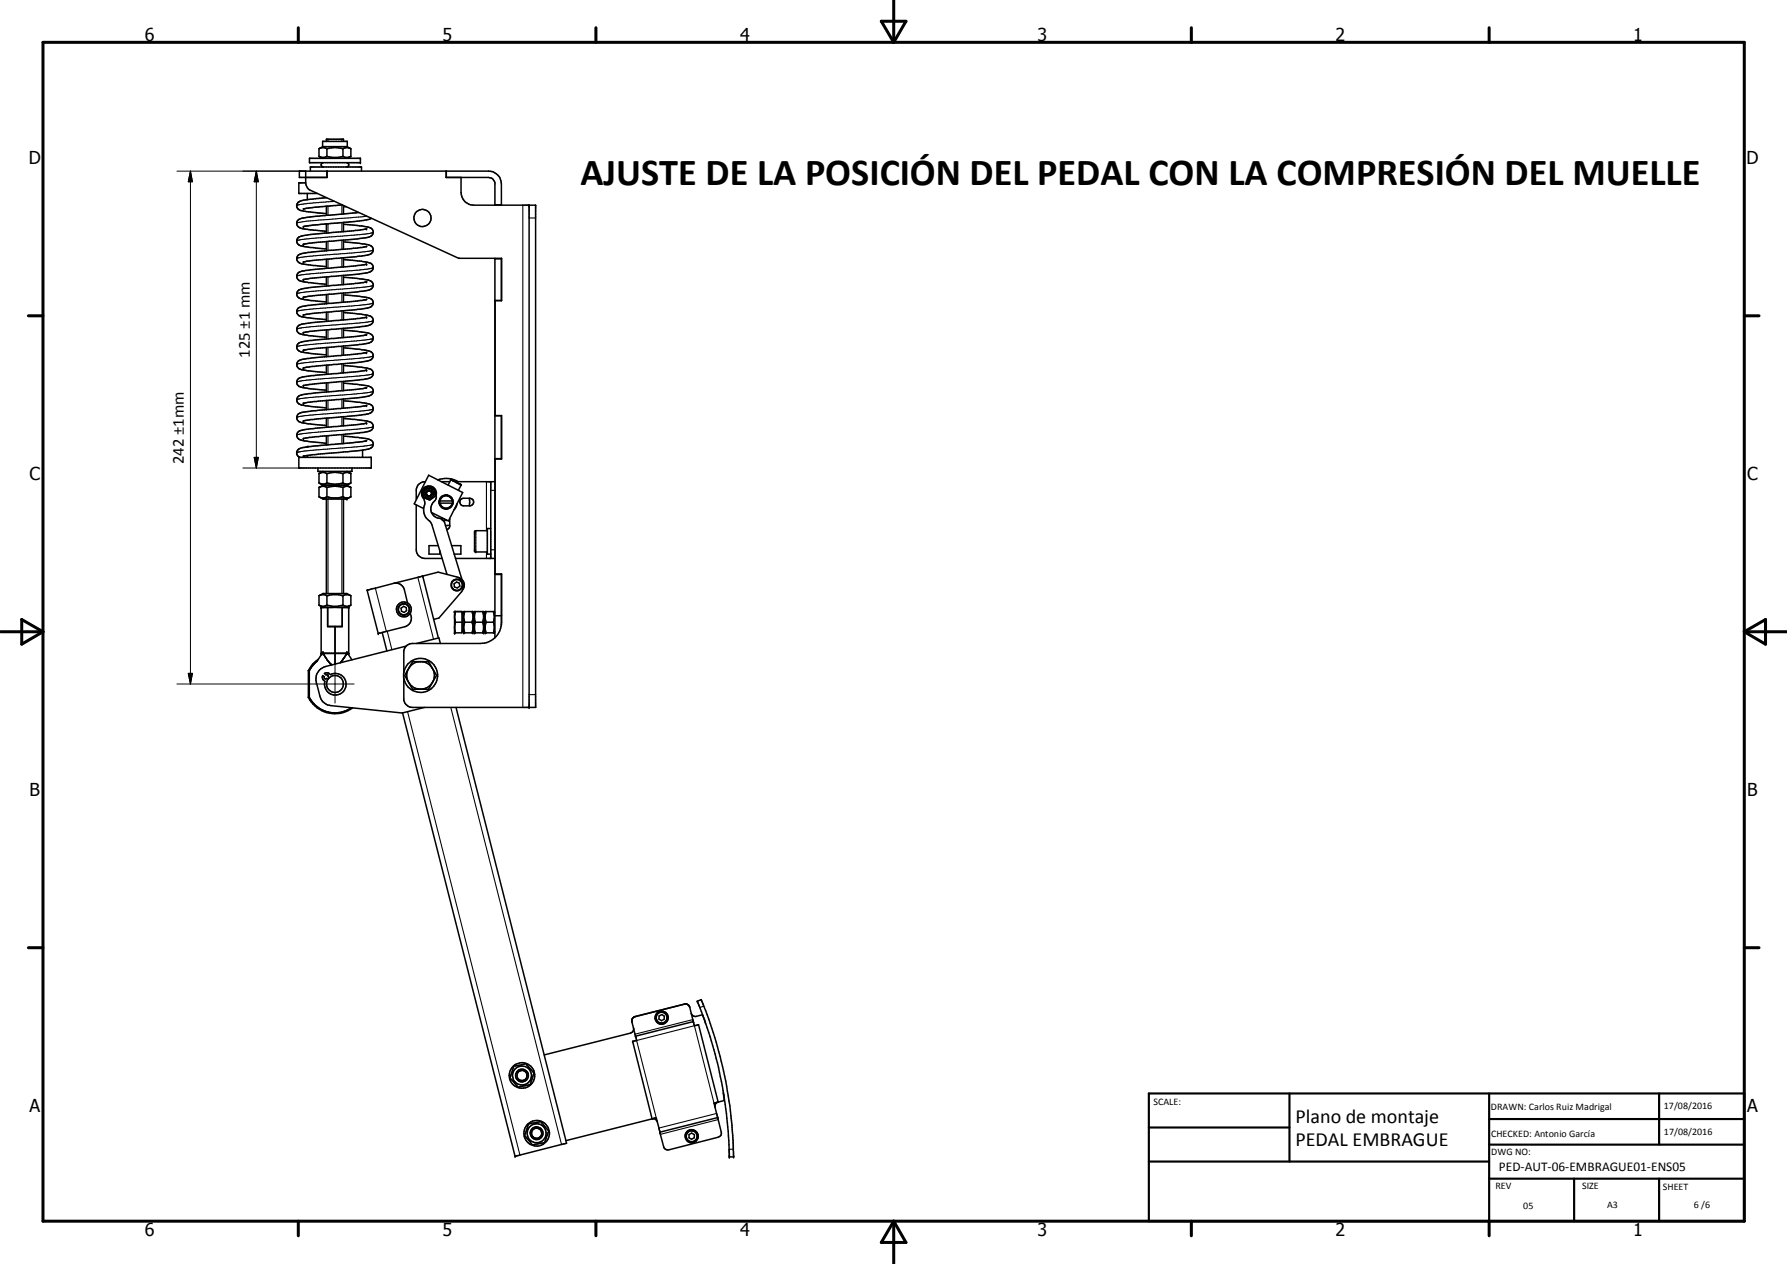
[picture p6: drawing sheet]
<svg xmlns="http://www.w3.org/2000/svg" width="420mm" height="297mm" viewBox="0 0 420 297" stroke-linecap="round" stroke-linejoin="round" font-family="sans-serif">
<g fill="none" stroke="#000" stroke-width=".35">
<path d="M72.8 37.2h11.9v1h-11.9zM75 35a1.76 1.76 0 0 1 1.9 0M75 36.7a1.76 1.76 0 0 0 1.9 0M75 36.7l.8 .5M75 35v1.7M75.8 34.5v-1.3h5.8v1.3M75.8 34.5h5.8M75.8 34.5l-.8 .5M76 38.2a.51 .51 0 0 0-.5 .5 .51 .51 0 0 0 .5 .5M76.7 33.2v-.5h4.1v.5M76.9 35v1.7M76.9 35a6.1 6.1 0 0 1 3.7 0"/>
<path d="M76.9 36.7a6.7 6.7 0 0 0 3.7 0M80.6 35a1.76 1.76 0 0 1 1.9 0M80.6 36.7a1.76 1.76 0 0 0 1.9 0M80.6 35v1.7M81.5 38.2a.51 .51 0 0 1 .5 .5 .51 .51 0 0 1-.5 .5M81.6 34.5l.9 .5M82.5 36.7l-.9 .5M82.5 35v1.7M71.9 40.2v3.1l.4 .9 .5 .4 35.1 16.1h10v10h-1.5M71.9 43h-1.6v2.5h4.3M72.3 45.5v1.4M73 40.2v-1h12v1"/>
<path d="M76.7 48.5v2.1M76.7 52.6v2.2M76.7 56.8v2.1M76.8 58.9l-.5 .1a18.2 18.2 0 0 0-6.2 1 1.21 1.21 0 0 0-.2 1.3 1.21 1.21 0 0 0 1.2 .7l5.6 .7M76.8 46.5l-3.2 .3a7.2 7.2 0 0 0-3.3 .7 1.14 1.14 0 0 0-.5 1.3 1.14 1.14 0 0 0 1.3 .7l5.6 .7M76.8 54.8a21.6 21.6 0 0 0-6.6 1 1.17 1.17 0 0 0-.3 1.3 1.17 1.17 0 0 0 1.2 .7l5.6 .7M76.9 40.2v1.5h-6.5v-1.5h44.5a3 3 0 0 1 3 3v5M80.5 48.2l-6.3 .5-2.9 .4M80.8 56.8l4.5 .5a3.3 3.3 0 0 1 2.3 .8 1.26 1.26 0 0 1-1.2 1.8l-12.9 1.3-2.2 .4M80.8 48.3v2M80.8 52.3v2.1M80.8 56.4v2.2"/>
<path d="M80.8 48.6h.6M80.8 52.7l4.5 .4a3.5 3.5 0 0 1 2.3 .8 1.23 1.23 0 0 1-1.2 1.9l-15.1 1.6M84.4 50l-6.1 .5a42.8 42.8 0 0 0-8 1.1 1.21 1.21 0 0 0-.4 1.3 1.21 1.21 0 0 0 1.2 .8l5.6 .7M86.2 57.9l-2.2 .4-7.2 .6M86.2 53.8l-2.2 .3-7.2 .7M87.3 51.3l-.5 .3-2.3 .3-10.7 1-2.5 .4M104.9 40.2v1.5l10.3 .1a1.29 1.29 0 0 1 1.2 1.1v5.3M104.9 40.2v1.5M108.4 41.7v3.5a3 3 0 0 0 3 3h14.5v118h-29a2.1 2.1 0 0 1-2-1.6v-5.3M116.4 48.1h1.5M124.4 48.2v118M76.7 60.9v2.2"/>
<path d="M76.7 65.1v2.1M76.7 69.2v2.2M76.7 73.4v2.1M76.7 77.5v2.2M76.8 67.2a21.6 21.6 0 0 0-6.6 1 1.26 1.26 0 0 0-.2 1.5 1.26 1.26 0 0 0 1.3 .7l5.4 .6M76.8 75.5a24.1 24.1 0 0 0-6.6 1 1.19 1.19 0 0 0-.3 1.4 1.19 1.19 0 0 0 1.2 .7l5.6 .6M76.8 71.4h-.5a18.2 18.2 0 0 0-6.2 1 1.21 1.21 0 0 0-.2 1.4 1.21 1.21 0 0 0 1.2 .7l5.6 .6M76.8 79.7a24.1 24.1 0 0 0-6.6 .9 1.19 1.19 0 0 0-.3 1.4 1.19 1.19 0 0 0 1.2 .8l5.6 .6M80.8 60.6v2.1M80.8 64.7v2.2M80.8 68.9v2.1M80.8 73v2.2"/>
<path d="M80.8 77.2v2.1M80.8 65.2l4.8 .5a2.12 2.12 0 0 1 2.1 .9 1.26 1.26 0 0 1-1.3 1.6l-12.9 1.3-2.2 .4M80.8 69.3l4.8 .5a1.84 1.84 0 0 1 2.1 1.4 1.64 1.64 0 0 1-1.8 1.3l-12.4 1.2-2.2 .3M80.8 77.6l3.8 .4a3.8 3.8 0 0 1 3.1 1 1.26 1.26 0 0 1-1.3 1.7l-12.9 1.3-2.2 .3M80.8 61l4.8 .5a1.84 1.84 0 0 1 2.1 1.4 1.88 1.88 0 0 1-2.1 1.3l-14.3 1.5M80.8 73.4l4.8 .6a1.84 1.84 0 0 1 2.1 1.3 1.64 1.64 0 0 1-1.8 1.3l-14.6 1.5M86.2 70.4l-2.2 .3-7.2 .7M86.2 62.1l-2.6 .4-8.4 .7a12.3 12.3 0 0 0-5.1 .9 1.21 1.21 0 0 0-.2 1.4 1.21 1.21 0 0 0 1.2 .7l5.6 .6M86.2 78.7l-2.2 .3-7.2 .7M86.2 74.5l-9.4 1M86.2 66.2l-2.2 .4-7.2 .6M116.4 60.7v89.2"/>
<path d="M116.4 70.6h1.5M116.4 60.8h1.5M76.7 81.7v2.1M76.7 85.8v2.2M76.7 90v2.1M76.7 94.1v2.2M76.7 98.3v2.1M76.8 83.8l-1.1 .1a14.7 14.7 0 0 0-5.6 1 1.22 1.22 0 0 0-.2 1.3 1.22 1.22 0 0 0 1.2 .7l5.6 .6M76.8 92.1l-.5 .1a20.1 20.1 0 0 0-6.1 .9 1.19 1.19 0 0 0-.3 1.4 1.19 1.19 0 0 0 1.2 .7l5.6 .7M76.8 96.3l-3.8 .3a5 5 0 0 0-2.9 .7 1.21 1.21 0 0 0-.2 1.4 1.21 1.21 0 0 0 1.2 .7l5.6 .6M76.8 88a24.1 24.1 0 0 0-6.6 .9 1.19 1.19 0 0 0-.4 1.4 1.19 1.19 0 0 0 1.3 .8l5.6 .6M80.8 94.2l4.8 .5a2.19 2.19 0 0 1 2.1 1.1 1.61 1.61 0 0 1-1.8 1.6l-12.8 1.2-1.8 .3"/>
<path d="M80.8 81.3v2.2M80.8 85.5v2.1M80.8 89.6v2.2M80.8 93.8v2.1M80.8 97.9v2.2M80.8 85.9l4.8 .5a1.84 1.84 0 0 1 2.1 1.4 1.64 1.64 0 0 1-1.8 1.3l-13.2 1.2-1.4 .3M80.8 90l3.8 .4a3.8 3.8 0 0 1 3.1 1.1 1.26 1.26 0 0 1-1.3 1.6l-12.9 1.3-2.2 .4M80.8 98.3l5.1 .6a1.68 1.68 0 0 1 1.8 1.1 1.6 1.6 0 0 1-1.8 1.5l-13.2 1.3-1.4 .3M80.8 81.7l4.8 .6a2.19 2.19 0 0 1 2.1 1.1 1.37 1.37 0 0 1-1.3 1.4l-12.9 1.3-2.2 .4M86.2 99.4l-9.4 1M86.2 95.3l-9.4 1M86.2 91.1l-2.2 .4-7.2 .6"/>
<path d="M86.2 87l-9.4 1M86.2 82.8l-2.2 .4-7.2 .6M116.4 97.7h1.5v10.2h-1.5M70.3 107.5h17v2.5h-17zM71.3 107.2h.1M72.3 107.1v.4M72.6 104.9l-.3 .1M74.7 110v.8h8.1v-.8M75 111.3v2.2M75 114.6v2.2M75 113.5a1.76 1.76 0 0 0 1.9 0M75 111.3a1.61 1.61 0 0 1 1.9 0"/>
<path d="M75 113.5l.9 .5M75 116.8l.9 .5h5.7l.9-.5M75 116.8a1.76 1.76 0 0 0 1.9 0M75 114.6a1.76 1.76 0 0 1 1.9 0M75.9 114h5.7M75.9 110.8l-.9 .5M75.9 114l-.9 .6M76.7 102.4v2.2M76.7 117.3v22.2M76.8 100.4a24.1 24.1 0 0 0-6.6 1 1.2 1.2 0 0 0-.3 1.4 1.2 1.2 0 0 0 1.2 .7l5.6 .6M76.9 111.3v2.2M76.9 114.6v2.2"/>
<path d="M76.9 113.5a6.1 6.1 0 0 0 3.7 0M76.9 111.3a6.1 6.1 0 0 1 3.7 0M76.9 116.8a6.7 6.7 0 0 0 3.7 0M76.9 114.6a6.1 6.1 0 0 1 3.7 0M80.6 111.3v2.2M80.6 114.6v2.2M80.6 113.5a1.76 1.76 0 0 0 1.9 0M80.6 111.3a1.61 1.61 0 0 1 1.9 0M80.6 116.8a1.76 1.76 0 0 0 1.9 0M80.6 114.6a1.76 1.76 0 0 1 1.9 0M80.8 102.1v2.1M80.8 117.3v22.2"/>
<path d="M80.8 102.5l4.8 .5a1.91 1.91 0 0 1 2.1 1.4 1.81 1.81 0 0 1-2.1 1.3l-14.3 1.5M81.6 110.8l.9 .5M81.6 114l.9 .6M82.5 111.3v2.2M82.5 114.6v2.2M82.5 113.5l-.9 .5M85.2 105.8v1.7M86.2 103.5l-4.1 .6-9.4 .8a4.3 4.3 0 0 0-2.6 .7 1.08 1.08 0 0 0 .4 1.9M97.9 118.7v10.5a2.09 2.09 0 0 0 2 2h4.1M99.4 115.5l-.1 .5 .3 .8M99.4 115.5l.2 1.4M99.6 116.9l.3 1.3a3.6 3.6 0 0 0 1.3 4.5l3.9 12.3"/>
<path d="M99.6 119.5l-2.2-1.1 3.4-6.7 8 4-3.4 6.7-3.9-2M99.6 115.2l1.1-.9 1.4 .7 .1 .2M99.6 115.2l-.2 .1v.2M100 113.2a2.08 2.08 0 0 0-2.1 2v2.2M100.1 116.1l.2 .4M100.1 116.1l.2 .3M100.3 116.5l.1 .1M100.4 116.6l.4 .1M100.5 114.5l-.6 .3-.3 .4M100.8 115.2l.6 .2M100.8 115.2l-.5 .3-.2 .6M100.9 114.4l1.1 .5"/>
<path d="M101 116.7h-.2M101.4 116.5l-.4 .2M101.4 115.4l.2 .3M101.5 115.5l.1 .2M101.6 115.7l-.2 .8M102.2 115.2l.1 .2a1.95 1.95 0 0 1-.5 2.7 2.32 2.32 0 0 0-.3 2.4 2.32 2.32 0 0 0 2.1 1.4l.7 .4 .3 .6 4 13.3M102.2 115.2l.1 1.4-.6 .5a1.18 1.18 0 0 1-1.7 0l-.4-.2M102.6 116.4a1.75 1.75 0 0 0-2.3-2.1 1.75 1.75 0 0 0-.6 3M102.9 112.8a5.8 5.8 0 0 1 4.9 .4M103.3 118.2h3.2M103.3 117.7h3.2M103.3 117.7v.5"/>
<path d="M103.3 117.7a1.58 1.58 0 0 1 1.6-1.3 1.58 1.58 0 0 1 1.6 1.3M103.3 118.2a1.58 1.58 0 0 0 1.1 1.3 1.58 1.58 0 0 0 1.7-.5M103.5 117.7a1.46 1.46 0 0 1 1.4-1.2 1.46 1.46 0 0 1 1.4 1.2M103.5 118.2a1.46 1.46 0 0 0 1.4 1.3 1.46 1.46 0 0 0 1.4-1.3M103.8 113.2h1.9M104.8 116.3v.1M104.8 116.3a1.64 1.64 0 0 0-1.4 2.4 1.64 1.64 0 0 0 2.7 .3M104.8 116.3l.9 .3 .5 .4M106.2 117a1.64 1.64 0 0 1-.1 2M106.2 117v.1M106.5 117.7v.5M106.5 118.2l-.4 .8"/>
<path d="M107.1 113.2h9.3M107.1 113.2l-1-.5-.7 1.3M107.1 113.2l1.3 .6M107.5 118.4l-.2 .6-.5 .8M108.4 117.3l.6-.2h1.5a.89 .89 0 0 1 .9 .9 .89 .89 0 0 1-.9 .9h-1.5a.91 .91 0 0 1-.8-.6 .91 .91 0 0 1 .2-1zM108.4 113.8v.1M108.4 113.9l-.6 1.3M110.4 117.1v1.8M115.4 113.2v18M116.4 107.8h1.5M75 140v2.2M75 140l.9-.5h5.7l.9 .5"/>
<path d="M75 140a1.76 1.76 0 0 1 1.9 0M76.9 140v2.2M76.9 140a6.7 6.7 0 0 1 3.7 0M80.6 140v2.2M80.6 140a1.76 1.76 0 0 1 1.9 0M82.5 140v2.2M92.6 137.1l-6.3 1.6 2.6 10.2 1-.3M92.6 137.1a2.06 2.06 0 0 1 2.5 1.5l.7 3.1M99.4 135.4l-6.8 1.7M99.4 135.4l3.7 14.5M99.4 135.4l3.6-.9 4.4 1.1a2.23 2.23 0 0 1 1.1 3.5l-5.3 6.1-1.2 .3M103 128.2h-2.1v2h2.5v-.8"/>
<path d="M104 121.8v.3M104.5 122l.2 .3h.4M105.7 121.8v2l-.3 .5-.4 .2M105.7 123.4l-1 .1M106.2 128.2h2.2v2h-1.6M106.8 137.2l.5-.4 .7 .2 .1 .8-.6 .4-.7-.3zM107.1 131.2h9.3M107.9 135.8a1.7 1.7 0 0 1 1 2.6M114.6 124.7h-2.7l-.3 .2v4.6l.2 .2h2.8M115.4 124.2h-.8v6h.8M116.4 135h1.5M116.4 134.9h1.5v12"/>
<path d="M72.5 157.6h.2M72.5 157.6v6.3M72.7 157.6v6.3M74.8 154.9l-1.3 1.2-1 1.5M75 142.2a1.55 1.55 0 0 0 1.9 0M75 142.2l.9 .5M75.5 153.5v-10.8h6.5v10.8M75.5 153.5h.3M75.5 153.5l.1 .2 .2-.2M75.9 153.5h5.7M75.9 153.2l-.1 .3M75.9 153.2v.3"/>
<path d="M75.9 153.5l1 1.6 1.1 1.2M75.9 153.2l-1.3 2.2-1.2 1.2-.7 1M76.3 158.3l.4-.2a.9 .9 0 0 1 1 .4 2.53 2.53 0 0 1 3.6 1.7 2.53 2.53 0 0 1-2.5 3.1 2.53 2.53 0 0 1-2.4-3.2 .97 .97 0 0 1-.5-1.4l.4 .3 .1 .5 .3-.1 .3 .3 .4-.4-.3-.3-.1-.5-.3 .1zM76.9 142.2a5.8 5.8 0 0 0 3.7 0M77 142.7v4.5h3.5v-4.5M78.8 147.2v8.9M80.6 155l-.1 .2M80.6 142.2a1.55 1.55 0 0 0 1.9 0M81.6 153.2l1.2 1.9M81.6 153.2v.3M81.6 153.5l-1.6 2.2M81.6 153.2l.1 .3"/>
<path d="M81.7 153.5h.3M81.7 153.5l.2 .2M81.9 153.7h.1M82 153.5l-.1 .2M82.5 142.2l-.9 .5M89.9 148.6l1.1 4.4M94.3 142.9l.6-.4 .6 .3 .1 .7-.6 .4-.6-.3zM95.5 151.8l-19 4.8a3 3 0 0 0-2.1 3.7l.8 3.3a2.88 2.88 0 0 0 2.6 2.2l16.8 1.8 5.2-1.4M95.8 159.9a3.3 3.3 0 0 0 3.1 2.1 3.3 3.3 0 0 0 3-2.1M95.9 160l-.3-1.3a5.2 5.2 0 0 1 1.4-3.2h3.7a5.6 5.6 0 0 1 1.4 3.2l-.2 1.3M96.5 144.1a2.16 2.16 0 0 1-1.3 3.2l-5.3 1.3M97.9 151.2l5.3-1.3 .3 1.3"/>
<path d="M98.5 155.5a4 4 0 0 0-3.1 2.8l-.2 .4 1.8 3.3h3.7l1.9-3.3a6.5 6.5 0 0 0-2.5-3l-.8-.2M106.9 143.7h1.7v5h-1.7zM106.9 145.3l.2 .9M106.9 147.8l.2 .9M107.1 146.2h1.5M107.1 143.7l-.2 1M107.1 146.2l-.2 1M108.6 144.1h.3M108.6 148.4h.3M109.3 143.7l-.3 1 .3 1.5M109.3 146.2l-.3 1 .3 1.5M109.3 146.2h1.7"/>
<path d="M111 143.7l.2 1-.2 1.5M111 146.2l.2 1-.2 1.5M111.4 144l-.2-.3h-2.2l-.1 .3v4.4l.1 .3h2.2l.2-.3M111.4 144v4.4M111.4 144l.1-.3h2.2l.2 .3M111.4 148.4l.1 .3h2.2l.2-.3M111.8 146.2h1.7M111.8 146.2a3.2 3.2 0 0 0 0 2.5M111.8 143.7a3.2 3.2 0 0 0 0 2.5M113.5 143.7l.2 1-.2 1.5M113.5 146.2l.2 1-.2 1.5M113.9 144l.2-.3h2.1l.2 .3"/>
<path d="M113.9 148.4l.2 .3h2.1l.2-.3M113.9 144v4.4M114.3 146.2h1.7M114.3 146.2l-.2 1 .2 1.5M114.3 143.7l-.2 1 .2 1.5M116 143.7a3.2 3.2 0 0 1 0 2.5M116 146.2a3.2 3.2 0 0 1 0 2.5M116.4 144.7h1.5M117.9 146.2a5 5 0 0 1-5 5h-16a2.07 2.07 0 0 0-2 1.7v5.2M72.5 163.9h.2M72.5 163.9a7 7 0 0 0 10.4 2.5M72.7 163.9a6.8 6.8 0 0 0 9.9 2.4"/>
<path d="M94.6 167.5l26.5 104.2 12.1-3.1M107.2 166.2l26 102.4M148.5 239.9l.1 .3M148.6 239.6l-.1 .3M148.7 239.3l-.2 .6M148.7 239.3l-.1 .4M148.9 239.1l-.2 .2M155 238.8l.6-.4 .6 .4v.7l-.7 .4-.6-.4zM160.9 236l-12 3.1M161.2 235.9l-.3 .1M161.4 235.9l-.5 .1M161.4 235.9l.7 .6"/>
<path d="M161.4 236l.7 .5M162.1 236.5l.1 .2M162.2 236.7l1.1 4.3 .9-.2 4.7 18.2M162.5 238.1l.4 .6 .6 .2 1.7-.4 .6 1.7M163.9 235.3l1-.4 .1 .3a101.5 101.5 0 0 1 7.3 31.7l.2 5h-1a100.9 100.9 0 0 0-7.6-36.6zM120.8 250.6l2.8-.6 1.9 2.1-.8 2.8-2.9 .6-1.4-1.6a.76 .76 0 0 1-.3-1.3zM148.6 240.2l.8 3.3M148.7 244.7h.1M148.7 244.7l4.6 18.2M149 241.6v.2a.96 .96 0 0 1-.8 1l-20.2 5.1M149.4 243.5l.3 1-.9 .2M155.4 240.5v.2"/>
<path d="M155.4 240.7h.2M155.4 240.7a1.55 1.55 0 0 1-1.2-2.3 1.55 1.55 0 0 1 2.7 0 1.55 1.55 0 0 1-1.3 2.3M155.6 240.5v.2M163 240.1l-13.6 3.4M168.8 259l-.6 .5-.1 .7M168.9 259l-1 .2 1.7 6.8-.2 .9-.5 .4-11.6 2.9-.7-.1-.5-.4-1.8-7-1 .2M170.1 256.8l.2 1.8-1.4 .4M124.3 264.1l2.1-.4a.8 .8 0 0 1 1.3 .5l1.3 1.6-1 2.7-2.1 .4a.75 .75 0 0 1-1.2-.5l-1.4-1.6zM133.2 268.6h.1M153.3 262.9h.1a1 1 0 0 1 1.1 .8M153.3 262.9l-20.3 5.2M162 266.6l.6-.3 .7 .4-.1 .7-.6 .3-.6-.3z"/>
<path d="M162.5 268.4v.2M162.5 268.6h.2M162.5 268.6a1.55 1.55 0 0 1-1.2-2.4 1.55 1.55 0 0 1 2.6 0 1.55 1.55 0 0 1-1.2 2.4M162.7 268.4v.2M168.7 262.6l-13.6 3.5"/>
<circle cx="99.3" cy="51.2" r="2"/>
<circle cx="100.9" cy="115.9" r="1.16"/>
<circle cx="100.9" cy="115.9" r=".6"/>
<circle cx="107.4" cy="137.5" r="1.37"/>
<circle cx="94.9" cy="143.2" r="1.38"/>
<circle cx="95" cy="143.2" r="1.76"/>
<circle cx="98.9" cy="158.7" r="4"/>
<circle cx="78.8" cy="160.7" r="1.99"/>
<circle cx="155.5" cy="239.1" r="1.37"/>
<circle cx="122.7" cy="252.8" r="2.99"/>
<circle cx="122.7" cy="252.7" r="1.52"/>
<circle cx="122.7" cy="252.7" r="2.22"/>
<circle cx="122.7" cy="252.7" r="1.19"/>
<circle cx="126.2" cy="266.3" r="3"/>
<circle cx="126.2" cy="266.3" r="1.18"/>
<circle cx="126.2" cy="266.3" r="1.48"/>
<circle cx="126.2" cy="266.3" r="2.23"/>
<circle cx="162.6" cy="267" r="1.38"/>
</g>
<g fill="none" stroke="#000" stroke-width=".25">
<path d="M77.1 32.7v.5M80.4 32.7v.5M69.8 48.3h.1M77.1 48.4v2.2M77.1 52.6v2.1M77.1 56.7v2.2M78.6 47.3l-6.3 .5-2.5 .5M80.4 48.2v2.1M80.4 52.3v2.2M80.4 56.5v2.1M86.3 50.8l-14.3 1.2-2.2 .5M87.7 58.7h.1"/>
<path d="M87.7 54.6l-1 .3-2.2 .3-12.4 .9-2 .3-.3 .2M87.7 58.7l-.3 .2-1.7 .3-12 .9-3.9 .6M122.9 48.2v118M124.4 51.2h1.5M69.8 60.7v.1M69.8 64.9h.1M69.8 69v.1M69.8 73.2h.1M69.8 77.3v.1M69.8 77.3h.1M69.8 60.7h.1M77.1 60.9v2.1"/>
<path d="M77.1 65v2.2M77.1 69.2v2.1M77.1 73.3v2.2M77.1 77.5v2.1M80.4 60.6v2.2M80.4 64.8v2.1M80.4 68.9v2.1M80.4 73.1v2.1M80.4 77.2v2.2M87.7 62.9l-2.3 .5-13.3 1-2.3 .5M87.7 67l-.3 .2-1.7 .3-13.6 1.1-2.3 .4M87.7 71.2h.1"/>
<path d="M87.7 75.3l-.5 .3-1.8 .2-13.3 1.1-2.3 .4M87.7 79.5l-.3 .2-1.7 .2-12.6 1-3.3 .5M87.7 71.2l-2 .4-12 1-3.9 .6M69.8 94h.1M69.8 81.5h.1M69.8 85.6v.1M69.8 89.8h.1M69.8 98.1h.1M69.8 85.6h.1M69.8 81.4v.1M69.9 98h.1M69.9 93.9h.1"/>
<path d="M69.9 85.6h.1M77.1 81.7v2.1M77.1 85.8v2.1M77.1 89.9v2.2M77.1 94.1v2.1M77.1 98.2v2.2M80.4 81.4v2.1M80.4 85.5v2.2M80.4 89.7v2.1M80.4 93.8v2.2M80.4 98v2.1M87.7 83.6l-.3 .2-2 .3-12.3 1-2.3 .2-1 .3"/>
<path d="M87.7 87.8l-.5 .2-1.8 .3-13.3 1-2.3 .5M87.7 91.9h.1M87.7 96.1a10.2 10.2 0 0 1-3.9 .6l-10.7 .8-3.3 .6M87.7 91.9l-2.6 .6-13.3 1-1.7 .3-.3 .2M69.8 106.4h.1M69.8 102.2v.1M69.8 102.2h.1M69.9 102.2h.1M77.1 102.4v2.1M77.1 117.3v22.2M80.4 102.1v2.2M80.4 117.3v22.2"/>
<path d="M87.7 104.4l-1.4 .4-13.2 1-2.3 .3-1 .3M87.7 100.2h.1M87.7 100.2l-2.3 .5-12 .9-3.6 .6M101.1 115.4h-.6l-.2 .3v.4l.5 .4 .6-.3M105.1 116.3l-.1 .1M105.9 112.8l2.5 1.2M106.1 116.9h.1M108.4 114h.1M114.4 113.2v11.5M115.4 115.2h1M88.3 138.2l2.5 10.2M98.2 135.7l3.7 14.5"/>
<path d="M111.9 129.7h.1M111.9 124.7v5M114.4 129.7v1.5M115.4 129.2h1M91 148.3l1.1 4.4M117.9 145h.1M95.8 167.3l26.4 104.1M106 166.2l26 102.7M124.4 163.2h1.5M162.9 239.6l-13.6 3.4M165.5 236.4l-1 .4M121.8 252a1.21 1.21 0 0 1 1.7-.2 1.21 1.21 0 0 1 .2 1.7 1.21 1.21 0 0 1-1.7 .2"/>
<path d="M167.9 259.2l-4.6-18.2-13.6 3.5 4.6 18.2M125.3 265.6a1.19 1.19 0 0 1 1.6-.2 1.19 1.19 0 0 1 .2 1.7 1.19 1.19 0 0 1-1.7 .1M168.5 261.7l-13.6 3.4M168.9 263.1l-13.6 3.5M172.4 270l-1 .1"/>
<circle cx="107.4" cy="137.5" r="1.22"/>
<circle cx="94.9" cy="143.2" r="1.22"/>
<circle cx="155.6" cy="239.2" r="1.23"/>
<circle cx="162.6" cy="267" r="1.23"/>
</g>
<g fill="#000">
<circle cx="84.7" cy="37.2" r=".18"/>
<circle cx="84.7" cy="38.2" r=".18"/>
<circle cx="71.3" cy="53.3" r=".18"/>
<circle cx="71.3" cy="57.4" r=".18"/>
<circle cx="86.2" cy="53.8" r=".18"/>
<circle cx="124.4" cy="48.2" r=".18"/>
<circle cx="71.3" cy="61.6" r=".18"/>
<circle cx="71.3" cy="65.7" r=".18"/>
<circle cx="71.3" cy="78.1" r=".18"/>
<circle cx="71.3" cy="69.8" r=".18"/>
<circle cx="71.3" cy="74" r=".18"/>
<circle cx="86.2" cy="66.2" r=".18"/>
<circle cx="86.2" cy="74.5" r=".18"/>
<circle cx="86.2" cy="62.1" r=".18"/>
<circle cx="71.3" cy="98.9" r=".18"/>
<circle cx="71.3" cy="82.3" r=".18"/>
<circle cx="71.3" cy="86.5" r=".18"/>
<circle cx="71.3" cy="90.6" r=".18"/>
<circle cx="71.3" cy="94.8" r=".18"/>
<circle cx="86.2" cy="95.3" r=".18"/>
<circle cx="86.2" cy="99.4" r=".18"/>
<circle cx="86.2" cy="82.8" r=".18"/>
<circle cx="86.2" cy="87" r=".18"/>
<circle cx="71.3" cy="103.1" r=".18"/>
<circle cx="71.3" cy="107.2" r=".18"/>
<circle cx="81.6" cy="114" r=".18"/>
<circle cx="81.6" cy="117.3" r=".18"/>
<circle cx="81.6" cy="139.5" r=".18"/>
<circle cx="99.4" cy="135.4" r=".18"/>
<circle cx="104" cy="122.1" r=".18"/>
<circle cx="111.6" cy="129.4" r=".18"/>
<circle cx="75.5" cy="142.7" r=".18"/>
<circle cx="75.5" cy="153.5" r=".18"/>
<circle cx="75.6" cy="153.7" r=".18"/>
<circle cx="82" cy="142.7" r=".18"/>
<circle cx="82" cy="153.5" r=".18"/>
<circle cx="88.9" cy="148.9" r=".18"/>
<circle cx="106.9" cy="148.7" r=".18"/>
<circle cx="106.9" cy="143.7" r=".18"/>
<circle cx="108.6" cy="143.7" r=".18"/>
<circle cx="109" cy="148.7" r=".18"/>
<circle cx="109" cy="143.7" r=".18"/>
<circle cx="111.2" cy="143.7" r=".18"/>
<circle cx="111.2" cy="148.7" r=".18"/>
<circle cx="111.6" cy="143.7" r=".18"/>
<circle cx="111.6" cy="148.7" r=".18"/>
<circle cx="113.7" cy="143.7" r=".18"/>
<circle cx="113.7" cy="148.7" r=".18"/>
<circle cx="114.1" cy="143.7" r=".18"/>
<circle cx="114.1" cy="148.7" r=".18"/>
<circle cx="124.4" cy="166.2" r=".18"/>
<circle cx="163.9" cy="235.3" r=".18"/>
<circle cx="164.9" cy="234.9" r=".18"/>
<circle cx="148.7" cy="244.7" r=".18"/>
<circle cx="149.4" cy="243.5" r=".18"/>
<circle cx="163" cy="240.1" r=".18"/>
<circle cx="165.8" cy="240.2" r=".18"/>
<circle cx="121.1" cy="271.7" r=".18"/>
<circle cx="155.1" cy="266.1" r=".18"/>
<circle cx="168.7" cy="262.6" r=".18"/>
<circle cx="171.5" cy="271.9" r=".18"/>
<circle cx="172.5" cy="271.9" r=".18"/>
</g>
<g fill="none" stroke="#000" stroke-width=".71">
<path d="M10.1 9.9h400v277.1h-400zM70.1 6.5v3.4M140.1 6.5v3.4M207.2 5h5.8l-2.9 4.9zM210.1 0v9.9M280.1 6.5v3.4M350.1 6.5v3.4M6.7 74.2h3.4M410.1 74.2h3.5M.1 148.5h10M5.1 145.6l5 2.9-5 2.9zM410.1 148.5h10"/>
<path d="M410.1 148.5l5-2.9v5.8zM6.7 222.7h3.4M410.1 222.7h3.5M70.1 287v3.4M140.1 287v3.4M210.1 287v10M210.1 287l2.9 5h-5.8zM280.1 287v3.4M350.1 287v3.4"/>
</g>
<path d="M270.1 257h140v30h-140zM303.2 257v16M350.1 257v30M390.1 257v12M270.1 265h33.1M270.1 273h80M350.1 277h60M350.1 269h60M350.1 263h60M370.1 277v10M390.1 277v10" fill="none" stroke="#000" stroke-width=".51"/>
<path d="M41.6 40.2h30.3M44.8 40.2l.4 2.5h-.9zM44.8 40.2v120.5M60.3 40.2l.4 2.5h-.9zM60.3 40.2v69.8M57.1 110h13.2M59.8 107.5h.9l-.4 2.5zM44.3 158.2h.9l-.4 2.5zM78.8 156.3v8.9M41.6 160.7h41.7" fill="none" stroke="#000" stroke-width=".24"/>
<path d="M44.8 40.2l.4 2.5h-.9zM60.3 40.2l.4 2.5h-.9zM59.8 107.5h.9l-.4 2.5zM44.3 158.2h.9l-.4 2.5z" fill="#000"/>
<text font-size="9" x="136.5" y="43.5">AJUSTE DE LA POSICIÓN DEL PEDAL CON LA COMPRESIÓN DEL MUELLE</text>
<g font-size="4.7">
<text x="304.6" y="263.9">Plano de montaje</text>
<text x="304.6" y="269.3">PEDAL EMBRAGUE</text>
</g>
<g font-size="4.2">
<text x="34" y="9.6">6</text>
<text x="104" y="9.6">5</text>
<text x="174" y="9.6">4</text>
<text x="244" y="9.6">3</text>
<text x="314" y="9.6">2</text>
<text x="384" y="9.6">1</text>
<text x="6.8" y="38.7">D</text>
<text x="410.6" y="38.7">D</text>
<text x="7" y="112.9">C</text>
<text x="410.8" y="112.9">C</text>
<text x="7" y="187.1">B</text>
<text x="410.8" y="187.1">B</text>
<text x="7" y="261.4">A</text>
<text x="410.8" y="261.4">A</text>
<text x="34" y="290.4">6</text>
<text x="104" y="290.4">5</text>
<text x="174" y="290.4">4</text>
<text x="244" y="290.4">3</text>
<text x="314" y="290.4">2</text>
<text x="384" y="290.4">1</text>
</g>
<g font-size="3.9">
<text x="58.7" y="84.1" transform="rotate(-90 58.7 84.1)">125 ±1 mm</text>
<text x="43.3" y="109.1" transform="rotate(-90 43.3 109.1)">242 ±1mm</text>
</g>
<text font-size="3.1" x="352.4" y="275.2">PED-AUT-06-EMBRAGUE01-ENS05</text>
<g font-size="2.4">
<text x="271.2" y="259.7">SCALE:</text>
<text x="350.6" y="260.8">DRAWN: Carlos Ruiz Madrigal</text>
<text x="391.2" y="260.6">17/08/2016</text>
<text x="350.6" y="267.1">CHECKED: Antonio García</text>
<text x="391.2" y="266.7">17/08/2016</text>
<text x="350.6" y="271.4">DWG NO:</text>
<text x="351.6" y="279.3">REV</text>
<text x="372" y="279.4">SIZE</text>
<text x="391" y="279.6">SHEET</text>
<text x="358.1" y="284.1">05</text>
<text x="377.9" y="283.8">A3</text>
<text x="398.3" y="283.8">6 /6</text>
</g>
</svg>
